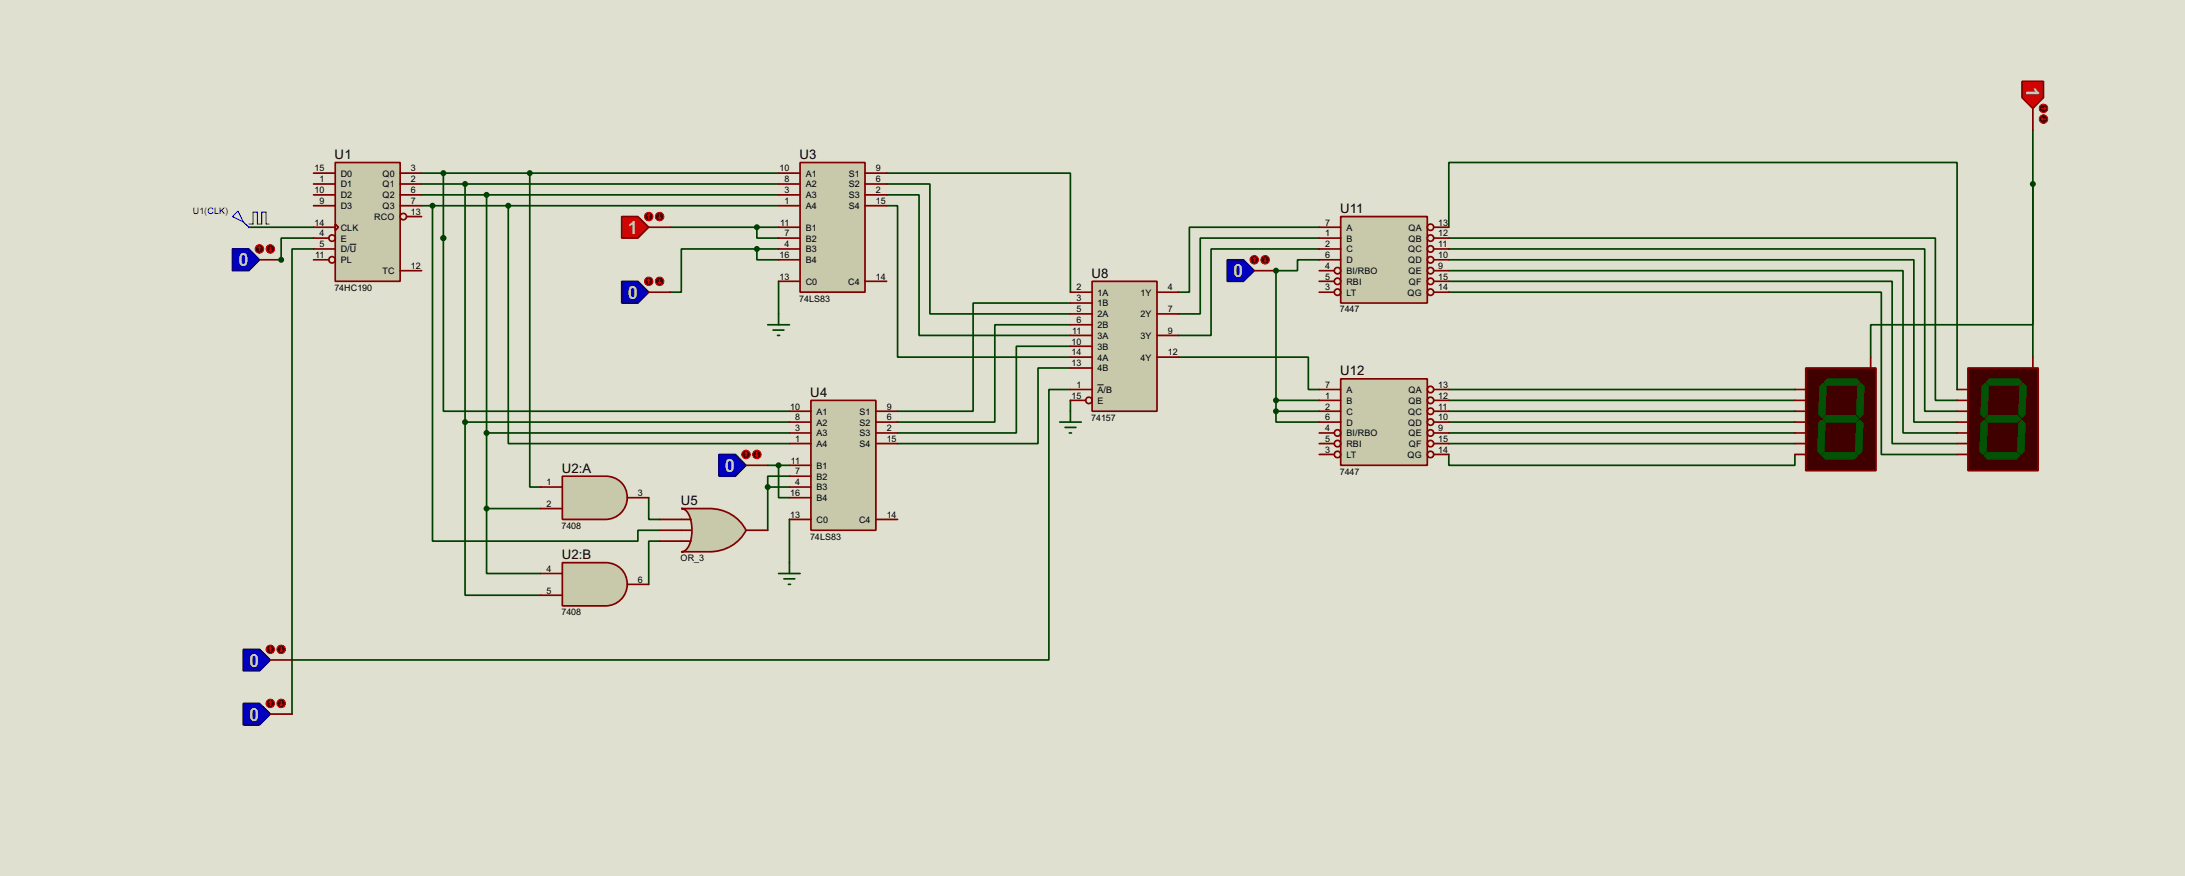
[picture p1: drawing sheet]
<svg xmlns="http://www.w3.org/2000/svg" width="513mm" height="206mm" viewBox="0 0 513 206" stroke-linecap="round" stroke-linejoin="round" font-family="sans-serif">
<path d="M0 0h513.2v205.7h-513.2z" fill="#e0e0d0"/>
<path d="M309.9 61h-5.1v2.6h-5M185.5 99.1h-76.2v40.7h17.7M251.5 91.5h-5.1v63.5h-177.8M114.3 101.7h71.2M152.4 116.9v5.1h2.6M180.4 114.4h5.1M180.4 114.4v10.1M180.4 109.3h5.1M182.9 109.3v7.6h2.6M185.5 111.8h-5.1v2.6M155 127.1h-2.6v10.1" fill="none" stroke="#004000" stroke-width=".4"/>
<circle cx="299.8" cy="63.6" r=".2" fill="#004000"/>
<g fill="none" stroke="#004000" stroke-width=".4">
<path d="M58.5 53.4h15.2M73.7 58.5h-5.1v109.2M73.7 55.9h-7.6v5.1M99.1 40.7h5.1M99.1 43.2h83.8M99.1 45.8h83.8M109.3 43.2v55.9M114.3 45.8v55.9M157.5 53.4h25.4M177.8 53.4v2.5h5.1M177.8 58.5h-17.7v10.1h-2.6M177.8 58.5v2.5h5.1"/>
<path d="M177.8 58.5h5.1M182.9 48.3h-63.5v55.9h66.1M299.8 63.6v33M251.5 94v2.6M299.8 96.6v2.5h10.1M299.8 96.6h10.1M299.8 94h10.1"/>
</g>
<circle cx="66.1" cy="61" r=".2" fill="#004000"/>
<path d="M104.2 40.7v55.9h81.3M182.9 66.1v7.6M185.5 122v10.1" fill="none" stroke="#004000" stroke-width=".4"/>
<circle cx="104.2" cy="55.9" r=".2" fill="#004000"/>
<g fill="none" stroke="#004000" stroke-width=".4">
<path d="M477.6 30.5v53.4M99.1 48.3h20.3M101.6 48.3v78.8h48.3v-2.6h5.1M104.2 40.7h78.7M124.5 40.7v73.7h2.5M208.3 48.3h2.6v35.6h40.6M208.3 45.8h7.6v33h35.6M208.3 43.2h10.2v30.5h33M208.3 40.7h43.2v27.9M309.9 58.5h-25.4v20.3h-7.6M309.9 55.9h-27.9v17.8h-5.1M309.9 53.4h-30.5v15.2h-2.5"/>
<path d="M340.4 53.4v-15.2h119.4v53.3M340.4 55.9h114.3v38.1h5.1M340.4 58.5h111.8v38.1h7.6M477.6 43.2v33.1h-38.1v7.6M251.5 76.3h-17.8v22.8h-22.8M251.5 71.2h-22.9v25.4h-17.7M340.4 61h109.2v38.1h10.2M340.4 63.6h106.7v38.1h12.7M340.4 66.1h104.1v38.1h15.3M340.4 68.6h101.6v38.1h17.8M251.5 86.4h-7.6v17.8h-33M251.5 81.3h-12.7v20.4h-27.9"/>
<path d="M276.9 83.9h30.5v7.6h2.5M340.4 91.5h81.3M340.4 94h81.3M340.4 96.6h81.3M340.4 99.1h81.3M114.3 119.4v15.3h12.7M114.3 101.7v17.7M114.3 119.4h12.7M340.4 106.7v2.6h81.3v-2.6M340.4 101.7h81.3M340.4 104.2h81.3"/>
</g>
<path d="M188 38.2h15.2v30.4h-15.2z" fill="#c8c8aa" stroke="#800000" stroke-width=".4"/>
<g fill="none" stroke="#800000" stroke-width=".4">
<path d="M182.9 40.7h5.1M182.9 43.2h5.1M182.9 45.8h5.1M182.9 48.3h5.1M182.9 53.4h5.1M182.9 55.9h5.1M182.9 58.5h5.1M203.2 40.7h5.1M203.2 43.2h5.1M203.2 45.8h5.1M203.2 48.3h5.1M182.9 61h5.1"/>
<path d="M182.9 66.1h5.1M203.2 66.1h5.1"/>
</g>
<path d="M190.5 94h15.3v30.5h-15.3z" fill="#c8c8aa" stroke="#800000" stroke-width=".4"/>
<g fill="none" stroke="#800000" stroke-width=".4">
<path d="M185.5 96.6h5M185.5 99.1h5M205.8 96.6h5.1M205.8 99.1h5.1M185.5 101.7h5M185.5 104.2h5M185.5 109.3h5M185.5 111.8h5M185.5 114.4h5M185.5 116.9h5M205.8 101.7h5.1M205.8 104.2h5.1"/>
<path d="M185.5 122h5M205.8 122h5.1"/>
</g>
<path d="M146.1 50.9h3.8l2.5 2.5-2.5 2.5h-3.8z" fill-rule="evenodd" fill="#c00000" stroke="#800000" stroke-width=".4"/>
<path d="M152.4 53.4h5.1" fill="none" stroke="#800000" stroke-width=".4"/>
<circle cx="152.4" cy="50.9" r="1" fill="#400000" stroke="#f00" stroke-width=".23"/>
<path d="M152.4 50.3l-.2 .3M152.4 50.3l.3 .3M152.4 50.3v1.1" fill="none" stroke="#f00" stroke-width=".23"/>
<circle cx="154.9" cy="50.9" r="1" fill="#400000" stroke="#f00" stroke-width=".23"/>
<path d="M154.7 51.1l.3 .3M155 50.3v1.1M155.2 51.1l-.2 .3" fill="none" stroke="#f00" stroke-width=".23"/>
<path d="M146.1 66.1h3.8l2.5 2.5-2.5 2.6h-3.8z" fill-rule="evenodd" fill="#0000c0" stroke="#000080" stroke-width=".4"/>
<path d="M152.4 68.6h5.1" fill="none" stroke="#800000" stroke-width=".4"/>
<circle cx="152.4" cy="66.1" r="1" fill="#400000" stroke="#f00" stroke-width=".23"/>
<path d="M152.4 65.6l-.2 .2M152.4 65.6l.3 .2M152.4 65.6v1" fill="none" stroke="#f00" stroke-width=".23"/>
<circle cx="154.9" cy="66.1" r="1" fill="#400000" stroke="#f00" stroke-width=".23"/>
<path d="M154.7 66.3l.3 .3M155 65.6v1M155.2 66.3l-.2 .3" fill="none" stroke="#f00" stroke-width=".23"/>
<path d="M256.6 66.1h15.2v30.5h-15.2z" fill="#c8c8aa" stroke="#800000" stroke-width=".4"/>
<g fill="none" stroke="#800000" stroke-width=".4">
<path d="M251.5 68.6h5.1M251.5 71.2h5.1M251.5 73.7h5.1M251.5 76.3h5.1M251.5 78.8h5.1M271.8 68.6h5.1M271.8 73.7h5.1M271.8 78.8h5.1M251.5 81.3h5.1M251.5 83.9h5.1M251.5 86.4h5.1M251.5 91.5h5.1"/>
<path d="M251.5 94h3.6M271.8 83.9h5.1"/>
<circle cx="255.8" cy="94" r=".75"/>
</g>
<path d="M257.8 90.4h1.5" fill="none" stroke="#000" stroke-width=".23"/>
<path d="M132.1 111.8h10.2a5.1 5.1 0 0 1 5.1 5.1 5.1 5.1 0 0 1-5.1 5.1h-10.2z" fill-rule="evenodd" fill="#c8c8aa" stroke="#800000" stroke-width=".4"/>
<path d="M127 114.4h5.1M127 119.4h5.1M147.4 116.9h5" fill="none" stroke="#800000" stroke-width=".4"/>
<path d="M132.1 132.1h10.2a5.1 5.1 0 0 1 5.1 5.1 5.1 5.1 0 0 1-5.1 5.1h-10.2z" fill-rule="evenodd" fill="#c8c8aa" stroke="#800000" stroke-width=".4"/>
<path d="M127 134.7h5.1M127 139.8h5.1M147.4 137.2h5" fill="none" stroke="#800000" stroke-width=".4"/>
<g fill="#004000" stroke="#004000" stroke-width=".4">
<circle cx="109.2" cy="99.1" r=".5"/>
<circle cx="114.3" cy="101.7" r=".5"/>
</g>
<path d="M160.1 119.4h6.6a9.5 9.5 0 0 1 8.6 5.1 9.4 9.4 0 0 1-8.6 5.1h-6.6a3.1 3.1 0 0 0 2.3-3.1 7.9 7.9 0 0 0-1.3-6.7z" fill-rule="evenodd" fill="#c8c8aa" stroke="#800000" stroke-width=".4"/>
<path d="M155 122h7.3M155 124.5h7.3M155 127.1h7.3M175.3 124.5h5.1" fill="none" stroke="#800000" stroke-width=".4"/>
<circle cx="180.3" cy="114.4" r=".5" fill="#004000" stroke="#004000" stroke-width=".4"/>
<path d="M168.9 106.7h3.9l2.5 2.6-2.5 2.5h-3.9z" fill-rule="evenodd" fill="#0000c0" stroke="#000080" stroke-width=".4"/>
<path d="M175.3 109.3h5.1" fill="none" stroke="#800000" stroke-width=".4"/>
<circle cx="175.2" cy="106.7" r="1" fill="#400000" stroke="#f00" stroke-width=".23"/>
<path d="M175.3 106.2l-.3 .3M175.3 106.2l.2 .3M175.3 106.2v1" fill="none" stroke="#f00" stroke-width=".23"/>
<circle cx="177.8" cy="106.7" r="1" fill="#400000" stroke="#f00" stroke-width=".23"/>
<path d="M177.6 107l.2 .2M177.8 106.2v1M178.1 107l-.3 .2" fill="none" stroke="#f00" stroke-width=".23"/>
<circle cx="182.9" cy="109.3" r=".5" fill="#004000" stroke="#004000" stroke-width=".4"/>
<path d="M57.2 152.5h3.8l2.5 2.5-2.5 2.5h-3.8z" fill-rule="evenodd" fill="#0000c0" stroke="#000080" stroke-width=".4"/>
<path d="M63.5 155h5.1" fill="none" stroke="#800000" stroke-width=".4"/>
<circle cx="63.5" cy="152.5" r="1" fill="#400000" stroke="#f00" stroke-width=".23"/>
<path d="M63.5 151.9l-.2 .3M63.5 151.9l.3 .3M63.5 151.9v1.1" fill="none" stroke="#f00" stroke-width=".23"/>
<circle cx="66" cy="152.5" r="1" fill="#400000" stroke="#f00" stroke-width=".23"/>
<path d="M65.8 152.7l.3 .3M66.1 151.9v1.1M66.3 152.7l-.2 .3" fill="none" stroke="#f00" stroke-width=".23"/>
<path d="M57.2 165.2h3.8l2.5 2.5-2.5 2.5h-3.8z" fill-rule="evenodd" fill="#0000c0" stroke="#000080" stroke-width=".4"/>
<path d="M63.5 167.7h5.1" fill="none" stroke="#800000" stroke-width=".4"/>
<circle cx="63.5" cy="165.2" r="1" fill="#400000" stroke="#f00" stroke-width=".23"/>
<path d="M63.5 164.6l-.2 .3M63.5 164.6l.3 .3M63.5 164.6v1.1" fill="none" stroke="#f00" stroke-width=".23"/>
<circle cx="66" cy="165.2" r="1" fill="#400000" stroke="#f00" stroke-width=".23"/>
<path d="M65.8 165.4l.3 .3M66.1 164.6v1.1M66.3 165.4l-.2 .3" fill="none" stroke="#f00" stroke-width=".23"/>
<path d="M315 50.9h20.3v20.3h-20.3z" fill="#c8c8aa" stroke="#800000" stroke-width=".4"/>
<g fill="none" stroke="#800000" stroke-width=".4">
<path d="M309.9 53.4h5.1M309.9 55.9h5.1M309.9 58.5h5.1M336.8 53.4h3.6M336.8 55.9h3.6M336.8 58.5h3.6M309.9 61h5.1M309.9 63.6h3.6M309.9 66.1h3.6M309.9 68.6h3.6M336.8 61h3.6M336.8 63.6h3.6"/>
<path d="M336.8 66.1h3.6M336.8 68.6h3.6"/>
<circle cx="336" cy="55.9" r=".75"/>
<circle cx="336" cy="58.5" r=".75"/>
<circle cx="336" cy="53.4" r=".75"/>
<circle cx="314.2" cy="63.6" r=".75"/>
<circle cx="314.2" cy="66.1" r=".75"/>
<circle cx="314.2" cy="68.6" r=".75"/>
<circle cx="336" cy="61" r=".75"/>
<circle cx="336" cy="63.6" r=".75"/>
<circle cx="336" cy="66.1" r=".75"/>
<circle cx="336" cy="68.6" r=".75"/>
</g>
<path d="M315 89h20.3v20.3h-20.3z" fill="#c8c8aa" stroke="#800000" stroke-width=".4"/>
<g fill="none" stroke="#800000" stroke-width=".4">
<path d="M309.9 91.5h5.1M309.9 94h5.1M309.9 96.6h5.1M309.9 99.1h5.1M336.8 91.5h3.6M336.8 94h3.6M336.8 96.6h3.6M336.8 99.1h3.6M309.9 101.7h3.6M309.9 104.2h3.6M309.9 106.7h3.6M336.8 101.7h3.6"/>
<path d="M336.8 104.2h3.6M336.8 106.7h3.6"/>
<circle cx="336" cy="99.1" r=".75"/>
<circle cx="336" cy="91.5" r=".75"/>
<circle cx="336" cy="94" r=".75"/>
<circle cx="336" cy="96.6" r=".75"/>
<circle cx="314.2" cy="101.7" r=".75"/>
<circle cx="314.2" cy="106.7" r=".75"/>
<circle cx="314.2" cy="104.2" r=".75"/>
<circle cx="336" cy="101.7" r=".75"/>
<circle cx="336" cy="106.7" r=".75"/>
<circle cx="336" cy="104.2" r=".75"/>
</g>
<path d="M288.3 61h3.8l2.6 2.6-2.6 2.5h-3.8z" fill-rule="evenodd" fill="#0000c0" stroke="#000080" stroke-width=".4"/>
<path d="M294.7 63.6h5.1" fill="none" stroke="#800000" stroke-width=".4"/>
<circle cx="294.6" cy="61" r="1" fill="#400000" stroke="#f00" stroke-width=".23"/>
<path d="M294.7 60.5l-.3 .3M294.7 60.5l.2 .3M294.7 60.5v1" fill="none" stroke="#f00" stroke-width=".23"/>
<circle cx="297.2" cy="61" r="1" fill="#400000" stroke="#f00" stroke-width=".23"/>
<path d="M297 61.3l.2 .2M297.2 60.5v1M297.5 61.3l-.3 .2" fill="none" stroke="#f00" stroke-width=".23"/>
<g fill="#004000" stroke="#004000" stroke-width=".4">
<circle cx="299.7" cy="63.6" r=".5"/>
<circle cx="299.7" cy="96.6" r=".5"/>
<circle cx="299.7" cy="94" r=".5"/>
<circle cx="177.8" cy="53.4" r=".5"/>
<circle cx="177.8" cy="58.5" r=".5"/>
</g>
<path d="M78.8 38.2h15.2v27.9h-15.2z" fill="#c8c8aa" stroke="#800000" stroke-width=".4"/>
<g fill="none" stroke="#800000" stroke-width=".4">
<path d="M73.7 40.7h5.1M73.7 43.2h5.1M73.7 45.8h5.1M73.7 48.3h5.1M73.7 53.4h5.1M73.7 55.9h3.6M73.7 58.5h5.1M78.8 52.6l.7 .8-.7 .8zM94 40.7h5.1M94 43.2h5.1M94 45.8h5.1M94 48.3h5.1"/>
<path d="M95.5 50.9h3.6M73.7 61h3.6M94 63.6h5.1"/>
<circle cx="78" cy="55.9" r=".75"/>
<circle cx="94.7" cy="50.9" r=".75"/>
<circle cx="78" cy="61" r=".75"/>
</g>
<path d="M82.2 57.4h1.5" fill="none" stroke="#000" stroke-width=".23"/>
<g fill="#004000" stroke="#004000" stroke-width=".4">
<circle cx="104.1" cy="40.7" r=".5"/>
<circle cx="109.2" cy="43.2" r=".5"/>
<circle cx="114.3" cy="45.8" r=".5"/>
<circle cx="119.4" cy="48.3" r=".5"/>
</g>
<path d="M249 99.1h5M251.5 96.6v2.5M250.2 100.4h2.6M251.2 101.7h.5" fill="none" stroke="#004000" stroke-width=".4"/>
<path d="M54.6 50.9l1.3-1.3 1.3 2.5zM57.2 52.1l1.3 1.3M58.5 52.6h1v-2.8h1v2.8h1v-2.8h1v2.8h.8" fill="none" stroke="#0000c0" stroke-width=".23"/>
<path d="M54.6 58.5h3.9l2.5 2.5-2.5 2.6h-3.9z" fill-rule="evenodd" fill="#0000c0" stroke="#000080" stroke-width=".4"/>
<path d="M61 61h5.1" fill="none" stroke="#800000" stroke-width=".4"/>
<circle cx="60.9" cy="58.5" r="1" fill="#400000" stroke="#f00" stroke-width=".23"/>
<path d="M61 58l-.3 .2M61 58l.2 .2M61 58v1" fill="none" stroke="#f00" stroke-width=".23"/>
<circle cx="63.5" cy="58.5" r="1" fill="#400000" stroke="#f00" stroke-width=".23"/>
<path d="M63.3 58.7l.2 .3M63.5 58v1M63.8 58.7l-.3 .3" fill="none" stroke="#f00" stroke-width=".23"/>
<g fill="#004000" stroke="#004000" stroke-width=".4">
<circle cx="66" cy="61" r=".5"/>
<circle cx="104.1" cy="55.9" r=".5"/>
<circle cx="101.6" cy="48.3" r=".5"/>
<circle cx="114.3" cy="119.4" r=".5"/>
<circle cx="124.4" cy="40.7" r=".5"/>
</g>
<path d="M180.4 76.3h5.1M181.6 77.5h2.6M182.7 78.8h.5M182.9 73.7v2.6M182.9 134.7h5.1M184.2 135.9h2.5M185.2 137.2h.5M185.5 132.1v2.6" fill="none" stroke="#004000" stroke-width=".4"/>
<path d="M475 19.1h5.1v3.8l-2.5 2.6-2.6-2.6z" fill-rule="evenodd" fill="#c00000" stroke="#800000" stroke-width=".4"/>
<path d="M477.6 25.5v5" fill="none" stroke="#800000" stroke-width=".4"/>
<circle cx="480" cy="25.5" r="1" fill="#400000" stroke="#f00" stroke-width=".23"/>
<path d="M479.6 25.5h1M480.3 25.2l.3 .3M480.6 25.5l-.3 .2" fill="none" stroke="#f00" stroke-width=".23"/>
<circle cx="480" cy="28" r="1" fill="#400000" stroke="#f00" stroke-width=".23"/>
<path d="M479.6 28l.2 .2M479.6 28h1M479.8 27.7l-.2 .3" fill="none" stroke="#f00" stroke-width=".23"/>
<path d="M462.3 86.4h16.5v24.1h-16.5z" fill="#400000" stroke="#800000" stroke-width=".4"/>
<g fill="#035205" stroke="#035205" stroke-width=".23">
<path d="M466.6 89.7l.8-.7h6.9l.7 .7-.7 .8h-6.9z" fill-rule="evenodd"/>
<path d="M474.5 90.7l.8-.7 .7 .7-.2 6.6-.8 .8-.7-.8z" fill-rule="evenodd"/>
<path d="M467.1 97.6h6.9l.8 .8-.8 .7h-6.9l-.7-.7z" fill-rule="evenodd"/>
<path d="M465.6 90.7l.8-.7 .7 .7-.2 6.6-.8 .8-.7-.8z" fill-rule="evenodd"/>
<path d="M474.3 99.4l.7-.8 .8 .8-.3 6.6-.7 .7-.8-.7z" fill-rule="evenodd"/>
<path d="M466.1 107l.8-.8h6.8l.8 .8-.8 .8h-6.8z" fill-rule="evenodd"/>
<path d="M465.4 99.4l.7-.8 .8 .8-.3 6.6-.7 .7-.8-.7z" fill-rule="evenodd"/>
</g>
<path d="M459.8 91.5h2.5M459.8 94h2.5M459.8 96.6h2.5M459.8 99.1h2.5M477.6 83.9v2.5M459.8 101.7h2.5M459.8 104.2h2.5M459.8 106.7h2.5" fill="none" stroke="#800000" stroke-width=".4"/>
<path d="M424.2 86.4h16.5v24.1h-16.5z" fill="#400000" stroke="#800000" stroke-width=".4"/>
<g fill="#035205" stroke="#035205" stroke-width=".23">
<path d="M428.5 89.7l.8-.7h6.9l.7 .7-.7 .8h-6.9z" fill-rule="evenodd"/>
<path d="M437.2 90l.7 .7-.2 6.6-.8 .8-.7-.8 .2-6.6z" fill-rule="evenodd"/>
<path d="M429 97.6h6.9l.8 .8-.8 .7h-6.9l-.7-.7z" fill-rule="evenodd"/>
<path d="M427.5 90.7l.8-.7 .7 .7-.2 6.6-.8 .8-.7-.8z" fill-rule="evenodd"/>
<path d="M436.2 99.4l.7-.8 .8 .8-.3 6.6-.7 .7-.8-.7z" fill-rule="evenodd"/>
<path d="M428 107l.8-.8h6.8l.8 .8-.8 .8h-6.8z" fill-rule="evenodd"/>
<path d="M427.3 99.4l.7-.8 .8 .8-.3 6.6-.7 .7-.8-.7z" fill-rule="evenodd"/>
</g>
<path d="M421.7 91.5h2.5M421.7 94h2.5M421.7 96.6h2.5M421.7 99.1h2.5M439.5 83.9v2.5M421.7 101.7h2.5M421.7 104.2h2.5M421.7 106.7h2.5" fill="none" stroke="#800000" stroke-width=".4"/>
<circle cx="477.5" cy="43.2" r=".5" fill="#004000" stroke="#004000" stroke-width=".4"/>
<g font-size="4.8" fill="#c0c0c0">
<text x="476" y="20.5" transform="rotate(90 476 20.5)">1</text>
<text x="147.5" y="54.9">1</text>
<text x="56" y="62.6">0</text>
<text x="289.7" y="65.1">0</text>
<text x="147.5" y="70.2">0</text>
<text x="170.3" y="110.8">0</text>
<text x="58.6" y="156.5">0</text>
<text x="58.6" y="169.2">0</text>
</g>
<g font-size="3.5">
<text x="78.6" y="37.4">U1</text>
<text x="187.8" y="37.4">U3</text>
<text x="314.8" y="50.1">U11</text>
<text x="256.4" y="65.3">U8</text>
<text x="314.8" y="88.2">U12</text>
<text x="190.4" y="93.2">U4</text>
<text x="132" y="111">U2:A</text>
<text x="159.9" y="118.6">U5</text>
<text x="132" y="131.3">U2:B</text>
</g>
<g font-size="2.4">
<text x="73.9" y="40.2">15</text>
<text x="80" y="41.5">D0</text>
<text x="89.9" y="41.5">Q0</text>
<text x="96.6" y="40.2">3</text>
<text x="183.2" y="40.2">10</text>
<text x="189.3" y="41.5">A1</text>
<text x="199.4" y="41.5">S1</text>
<text x="205.8" y="40.2">9</text>
<text x="73.9" y="45.4">10</text>
<text x="75.1" y="42.8">1</text>
<text x="75.1" y="47.9">9</text>
<text x="80" y="44">D1</text>
<text x="80" y="46.6">D2</text>
<text x="89.9" y="44">Q1</text>
<text x="89.9" y="46.6">Q2</text>
<text x="96.6" y="42.8">2</text>
<text x="96.6" y="45.4">6</text>
<text x="96.6" y="47.9">7</text>
<text x="184.3" y="42.8">8</text>
<text x="184.3" y="45.4">3</text>
<text x="184.3" y="47.9">1</text>
<text x="189.3" y="44">A2</text>
<text x="189.3" y="46.6">A3</text>
<text x="199.4" y="44">S2</text>
<text x="199.4" y="46.6">S3</text>
<text x="205.8" y="42.8">6</text>
<text x="205.8" y="45.4">2</text>
<text x="205.8" y="47.9">15</text>
<text x="73.9" y="52.9">14</text>
<text x="80" y="49.1">D3</text>
<text x="87.9" y="51.7">RCO</text>
<text x="89.9" y="49.1">Q3</text>
<text x="96.6" y="50.4">13</text>
<text x="183.3" y="52.9">11</text>
<text x="189.3" y="49.1">A4</text>
<text x="199.4" y="49.1">S4</text>
<text x="311.3" y="52.9">7</text>
<text x="337.9" y="52.9">13</text>
<text x="75.1" y="55.5">4</text>
<text x="75.1" y="58.1">5</text>
<text x="80" y="54.2">CLK</text>
<text x="80" y="56.7">E</text>
<text x="80" y="59.3">D/U</text>
<text x="184.3" y="55.5">7</text>
<text x="184.3" y="58.1">4</text>
<text x="189.3" y="54.2">B1</text>
<text x="189.3" y="56.7">B2</text>
<text x="189.3" y="59.3">B3</text>
<text x="311.3" y="55.5">1</text>
<text x="311.3" y="58.1">2</text>
<text x="316.3" y="54.2">A</text>
<text x="316.3" y="56.7">B</text>
<text x="316.3" y="59.3">C</text>
<text x="330.8" y="59.3">QC</text>
<text x="330.9" y="54.2">QA</text>
<text x="330.9" y="56.7">QB</text>
<text x="337.9" y="55.5">12</text>
<text x="337.9" y="58.1">11</text>
<text x="74.1" y="60.6">11</text>
<text x="80" y="61.8">PL</text>
<text x="89.8" y="64.4">TC</text>
<text x="96.6" y="63.1">12</text>
<text x="183.2" y="60.6">16</text>
<text x="183.2" y="65.6">13</text>
<text x="189.3" y="61.8">B4</text>
<text x="205.8" y="65.6">14</text>
<text x="311.3" y="60.6">6</text>
<text x="311.3" y="63.1">4</text>
<text x="311.3" y="65.6">5</text>
<text x="316.3" y="61.8">D</text>
<text x="316.3" y="64.4">BI/RBO</text>
<text x="330.8" y="61.8">QD</text>
<text x="330.9" y="64.4">QE</text>
<text x="337.9" y="60.6">10</text>
<text x="337.9" y="63.1">9</text>
<text x="337.9" y="65.6">15</text>
<text x="78.6" y="68.3">74HC190</text>
<text x="187.8" y="70.8">74LS83</text>
<text x="189.3" y="66.9">C0</text>
<text x="199.3" y="66.9">C4</text>
<text x="252.9" y="68.2">2</text>
<text x="252.9" y="70.8">3</text>
<text x="257.8" y="69.4">1A</text>
<text x="257.8" y="72">1B</text>
<text x="267.9" y="69.4">1Y</text>
<text x="274.4" y="68.2">4</text>
<text x="311.3" y="68.2">3</text>
<text x="316.3" y="66.9">RBI</text>
<text x="316.3" y="69.4">LT</text>
<text x="330.6" y="69.4">QG</text>
<text x="331" y="66.9">QF</text>
<text x="337.9" y="68.2">14</text>
<text x="252.9" y="73.3">5</text>
<text x="252.9" y="75.8">6</text>
<text x="257.8" y="74.5">2A</text>
<text x="257.8" y="77.1">2B</text>
<text x="267.9" y="74.5">2Y</text>
<text x="274.4" y="73.3">7</text>
<text x="314.8" y="73.4">7447</text>
<text x="251.7" y="80.9">10</text>
<text x="251.7" y="83.5">14</text>
<text x="251.9" y="78.3">11</text>
<text x="257.8" y="79.6">3A</text>
<text x="257.8" y="82.1">3B</text>
<text x="267.9" y="79.6">3Y</text>
<text x="274.4" y="78.3">9</text>
<text x="274.4" y="83.5">12</text>
<text x="251.7" y="86">13</text>
<text x="257.8" y="84.7">4A</text>
<text x="257.8" y="87.2">4B</text>
<text x="267.9" y="84.7">4Y</text>
<text x="251.7" y="93.6">15</text>
<text x="252.9" y="91.1">1</text>
<text x="257.8" y="92.3">A/B</text>
<text x="257.8" y="94.8">E</text>
<text x="311.3" y="91.1">7</text>
<text x="311.3" y="93.6">1</text>
<text x="316.3" y="92.3">A</text>
<text x="316.3" y="94.8">B</text>
<text x="330.9" y="92.3">QA</text>
<text x="330.9" y="94.8">QB</text>
<text x="337.9" y="91.1">13</text>
<text x="337.9" y="93.6">12</text>
<text x="185.7" y="96.2">10</text>
<text x="186.8" y="98.7">8</text>
<text x="186.8" y="101.2">3</text>
<text x="191.8" y="97.4">A1</text>
<text x="191.8" y="99.9">A2</text>
<text x="201.9" y="97.4">S1</text>
<text x="201.9" y="99.9">S2</text>
<text x="208.3" y="96.2">9</text>
<text x="208.3" y="98.7">6</text>
<text x="208.3" y="101.2">2</text>
<text x="256.4" y="98.8">74157</text>
<text x="311.3" y="96.2">2</text>
<text x="311.3" y="98.7">6</text>
<text x="311.3" y="101.2">4</text>
<text x="316.3" y="97.4">C</text>
<text x="316.3" y="99.9">D</text>
<text x="330.8" y="97.4">QC</text>
<text x="330.8" y="99.9">QD</text>
<text x="337.9" y="96.2">11</text>
<text x="337.9" y="98.7">10</text>
<text x="337.9" y="101.2">9</text>
<text x="186.8" y="103.8">1</text>
<text x="191.8" y="102.5">A3</text>
<text x="191.8" y="105">A4</text>
<text x="201.9" y="102.5">S3</text>
<text x="201.9" y="105">S4</text>
<text x="208.3" y="103.8">15</text>
<text x="311.3" y="103.8">5</text>
<text x="311.3" y="106.3">3</text>
<text x="316.3" y="102.5">BI/RBO</text>
<text x="316.3" y="105">RBI</text>
<text x="316.3" y="107.5">LT</text>
<text x="330.6" y="107.5">QG</text>
<text x="330.9" y="102.5">QE</text>
<text x="331" y="105">QF</text>
<text x="337.9" y="103.8">15</text>
<text x="337.9" y="106.3">14</text>
<text x="128.4" y="114">1</text>
<text x="185.8" y="108.9">11</text>
<text x="186.8" y="111.4">7</text>
<text x="186.8" y="114">4</text>
<text x="191.8" y="110.1">B1</text>
<text x="191.8" y="112.6">B2</text>
<text x="314.8" y="111.5">7447</text>
<text x="128.4" y="119">2</text>
<text x="149.9" y="116.5">3</text>
<text x="185.7" y="116.5">16</text>
<text x="191.8" y="115.2">B3</text>
<text x="191.8" y="117.7">B4</text>
<text x="131.9" y="124.2">7408</text>
<text x="185.7" y="121.6">13</text>
<text x="191.8" y="122.8">C0</text>
<text x="201.8" y="122.8">C4</text>
<text x="208.3" y="121.6">14</text>
<text x="159.9" y="131.8">OR_3</text>
<text x="190.3" y="126.7">74LS83</text>
<text x="128.4" y="134.3">4</text>
<text x="149.9" y="136.8">6</text>
<text x="128.4" y="139.4">5</text>
<text x="131.9" y="144.5">7408</text>
</g>
<text font-size="2.4" fill="#0000c0" x="45.3" y="50.4">U1(CLK)</text>
</svg>
